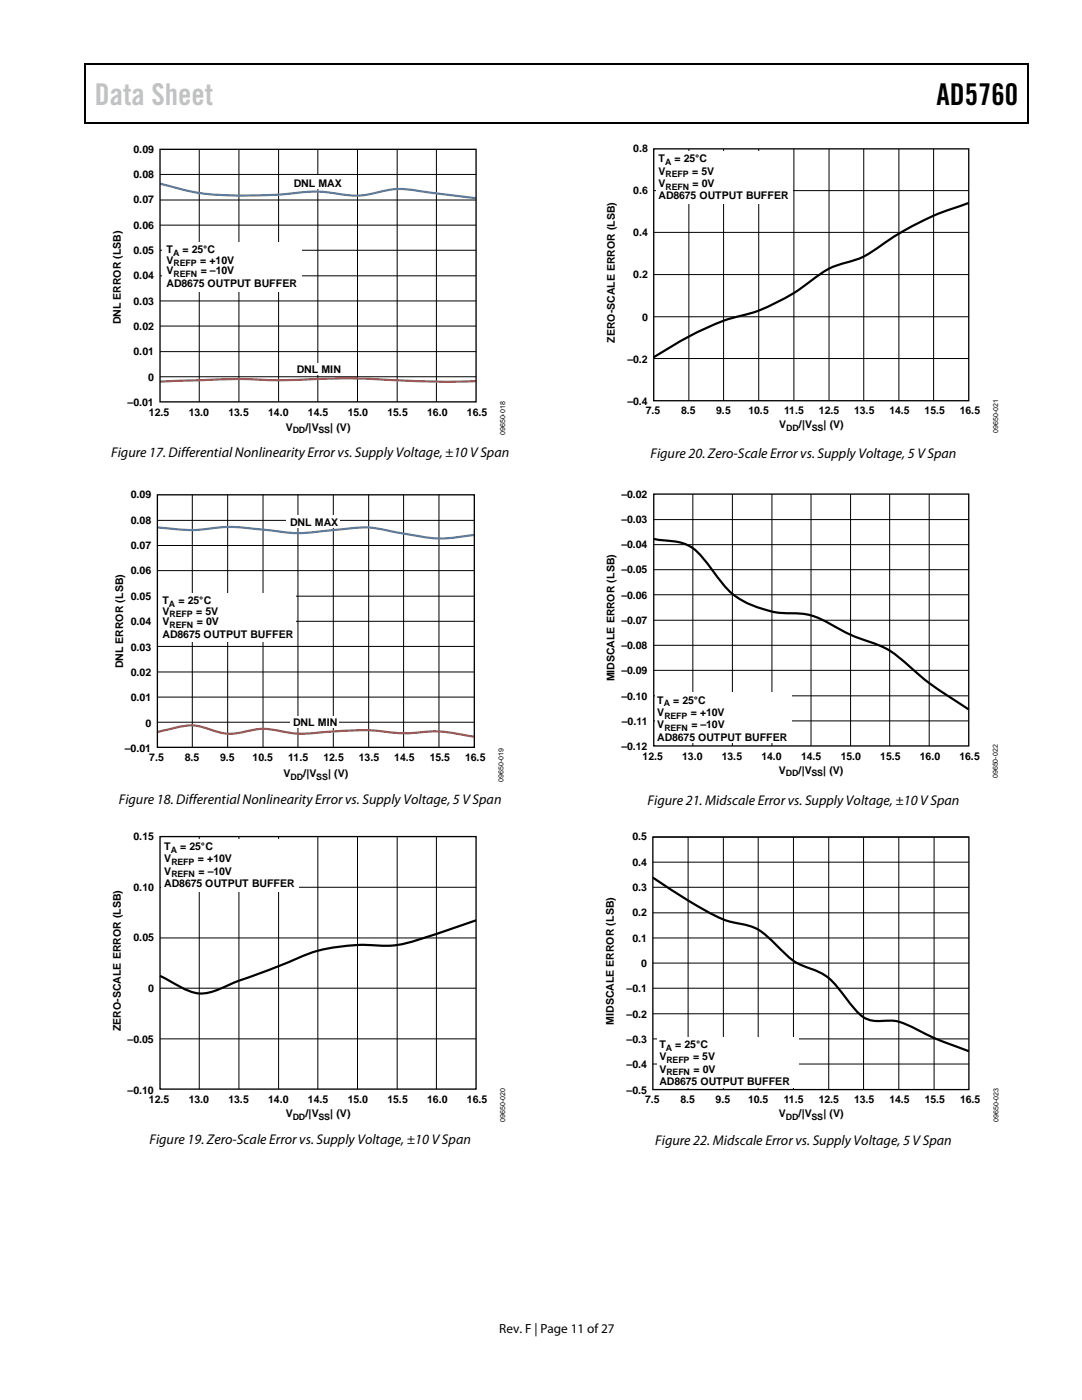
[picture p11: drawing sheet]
<svg xmlns="http://www.w3.org/2000/svg" width="216mm" height="279mm" viewBox="0 0 216 279" stroke-linecap="round" stroke-linejoin="round" font-family="sans-serif">
<path d="M16.9 12.7h.2v1h-.2zM16.9 12.7h.2v.3h-.2zM82.5 12.7h.3v.3h-.3zM205.1 12.7h.2v1h-.2zM205.1 12.7h.2v.3h-.2zM16.9 24.4h.2v.3h-.2zM82.3 24.4h.2v.3h-.2zM205.1 24.4h.2v.3h-.2z" fill="#000"/>
<path d="M17 13.7v10.7M17.1 12.8h65.4M82.8 12.8h122.3M205.2 13.7v10.7M17.1 24.5h188" fill="none" stroke="#000" stroke-width=".25"/>
<g fill="none" stroke="#000" stroke-width=".2">
<path d="M31.9 39.9h63.1M31.9 34.8h63.1M39.8 29.8v50.4M47.7 29.8v50.4M55.6 29.8v50.4M63.4 29.8v50.4M71.3 29.8v50.4M79.3 29.8v50.4M87.1 29.8v50.4M31.9 55h63.1M31.9 49.9h63.1M31.9 44.9h63.1"/>
<path d="M31.9 70.2h63.1M31.9 65.1h63.1M31.9 60.1h63.1M31.9 75.2h63.1"/>
</g>
<path d="M31.9 36.7l.9 .2a49.1 49.1 0 0 0 17.5 2.1l7-.3a30 30 0 0 1 11.4 .2 17 17 0 0 0 7.9-.8 20.4 20.4 0 0 1 8.7 .3l9.7 1.2" fill="none" stroke="#4b7fbb" stroke-width=".44"/>
<path d="M95 76.1a267.3 267.3 0 0 1-23.7-.6l-6.1 .1a134 134 0 0 1-17.5 0l-15.8 .6" fill="none" stroke="#bf4c49" stroke-width=".44"/>
<g fill="#fff">
<path d="M61.2 35.1h4.2v2.6h-4.2z"/>
<path d="M58.8 72.5h9.5v2.3h-9.5z"/>
<path d="M32.5 48.3h27.8v9.8h-27.8z"/>
</g>
<path d="M31.9 29.8h63.1v50.4h-63.1z" fill="none" stroke="#000" stroke-width=".26"/>
<g fill="none" stroke="#000" stroke-width=".2">
<path d="M38.4 98.8v50.3M45.4 98.8v50.3M52.5 98.8v50.3M59.5 98.8v50.3M66.5 98.8v50.3M73.6 98.8v50.3M80.5 98.8v50.3M87.6 98.8v50.3M31.4 103.9h63.2M31.4 108.9h63.2M31.4 113.9h63.2M31.4 119h63.2"/>
<path d="M31.4 124h63.2M31.4 129h63.2M31.4 134.1h63.2M31.4 139.1h63.2M31.4 144.1h63.2"/>
</g>
<path d="M31.4 105.3l1.7 .1a32.1 32.1 0 0 0 10.8-.2 62.2 62.2 0 0 1 11.2 .8 31 31 0 0 0 10.5-.1l1.8-.2a24.3 24.3 0 0 1 11.4 .5l2.5 .4a27.5 27.5 0 0 0 12.6 .3l.7-.1" fill="none" stroke="#4b7fbb" stroke-width=".44"/>
<path d="M31.4 146.1l.8-.2a23.1 23.1 0 0 1 7-1.1l.8 .2a21 21 0 0 0 6.2 1.4h.8a27.4 27.4 0 0 1 6.3-.9l1.5 .2a23.1 23.1 0 0 0 10 .4 59.7 59.7 0 0 1 14.9 .2h2.4a28.7 28.7 0 0 1 11.8 .6l.7 .1" fill="none" stroke="#bf4c49" stroke-width=".44"/>
<g fill="#fff">
<path d="M57.2 102.9h10.7v2.5h-10.7z"/>
<path d="M58 143h9.6v2.4h-9.6z"/>
<path d="M31.7 118.4h27.4v9.7h-27.4z"/>
</g>
<path d="M31.4 98.8h63.2v50.3h-63.2zM31.9 167h63.1v50.4h-63.1z" fill="none" stroke="#000" stroke-width=".26"/>
<path d="M31.9 177.1h63.1M39.8 167v50.4M47.7 167v50.4M55.6 167v50.4M63.4 167v50.4M71.3 167v50.4M79.3 167v50.4M87.1 167v50.4M31.9 187.2h63.1M31.9 197.2h63.1M31.9 207.3h63.1" fill="none" stroke="#000" stroke-width=".2"/>
<path d="M95 183.7l-.9 .3a160.7 160.7 0 0 1-14 4.5 30.9 30.9 0 0 1-7.9 .1 33.1 33.1 0 0 0-14.9 3.5l-9.6 3.6a30 30 0 0 1-7.1 2.6 10.2 10.2 0 0 1-6-2.1l-2.7-1.4" fill="none" stroke="#000" stroke-width=".44"/>
<g fill="#fff">
<path d="M32.3 167.4h27.3v10.6h-27.3z"/>
<path d="M130.4 29.7h62.9v50.3h-62.9z"/>
</g>
<path d="M130.4 29.7h62.9v50.3h-62.9z" fill="none" stroke="#000" stroke-width=".26"/>
<g fill="none" stroke="#000" stroke-width=".2">
<path d="M130.4 38h62.9M137.5 29.7v50.3M144.4 29.7v50.3M151.4 29.7v50.3M158.4 29.7v50.3M165.4 29.7v50.3M172.3 29.7v50.3M179.4 29.7v50.3M186.3 29.7v50.3M130.4 54.8h62.9M130.4 46.4h62.9M130.4 71.6h62.9"/>
<path d="M130.4 63.2h62.9"/>
</g>
<path d="M193.3 40.5a61.8 61.8 0 0 0-19.4 9.8 18.4 18.4 0 0 1-6.2 2.4 19.4 19.4 0 0 0-7 4.2 39 39 0 0 1-15.5 6.8 71.2 71.2 0 0 0-14.8 7.6" fill="none" stroke="#000" stroke-width=".44"/>
<path d="M131 30.1h27.2v10.6h-27.2z" fill="#fff"/>
<path d="M130.4 98.6h62.9v50.3h-62.9z" fill="none" stroke="#000" stroke-width=".26"/>
<g fill="none" stroke="#000" stroke-width=".2">
<path d="M138.2 98.6v50.3M146.1 98.6v50.3M154 98.6v50.3M161.8 98.6v50.3M169.7 98.6v50.3M177.5 98.6v50.3M185.4 98.6v50.3M130.4 118.7h62.9M130.4 113.7h62.9M130.4 108.7h62.9M130.4 103.7h62.9M130.4 138.9h62.9"/>
<path d="M130.4 133.8h62.9M130.4 128.8h62.9M130.4 123.8h62.9M130.4 143.9h62.9"/>
</g>
<path d="M130.4 107.6l1.8 .2a9.7 9.7 0 0 1 7.5 2.9l.7 .8a54.9 54.9 0 0 0 5.7 7 20.7 20.7 0 0 0 13.1 3.9 14 14 0 0 1 7 2.4 36.5 36.5 0 0 0 8.7 3.8 20.9 20.9 0 0 1 7.4 5.1 82.5 82.5 0 0 0 11 7.9" fill="none" stroke="#000" stroke-width=".44"/>
<g fill="#fff">
<path d="M130.7 138.2h27.3v10.1h-27.3z"/>
<path d="M130.3 167h63v50.5h-63z"/>
</g>
<path d="M130.3 167h63v50.5h-63z" fill="none" stroke="#000" stroke-width=".26"/>
<g fill="none" stroke="#000" stroke-width=".2">
<path d="M130.3 177.1h63M130.3 172.1h63M130.3 167h63M137.3 167v50.5M144.3 167v50.5M151.3 167v50.5M158.3 167v50.5M165.4 167v50.5M172.3 167v50.5M179.3 167v50.5M186.4 167v50.5M130.3 197.2h63"/>
<path d="M130.3 187.2h63M130.3 182.2h63M130.3 192.2h63M130.3 212.3h63M130.3 207.3h63M130.3 202.3h63"/>
</g>
<path d="M130.3 175.1a98.5 98.5 0 0 0 14 8.4l.8 .3a27.1 27.1 0 0 1 6.2 1.7 52.3 52.3 0 0 1 6.3 5.7 15.9 15.9 0 0 0 5.4 2.6 11.3 11.3 0 0 1 5.1 4.5l1.4 1.9a7.8 7.8 0 0 0 4.4 3.5l1.6 .1a9.8 9.8 0 0 1 7 1.4l.8 .4a67.7 67.7 0 0 0 10 4.2" fill="none" stroke="#000" stroke-width=".44"/>
<path d="M131.1 206.9h28.2v10.1h-28.2z" fill="#fff"/>
<text font-size="6" fill="#c1c1c1" x="18.9" y="21">Data Sheet</text>
<text font-size="6" x="186.9" y="21">AD5760</text>
<g font-size="2.8">
<text x="22.2" y="91.3">Figure 17. Differential Nonlinearity Error vs. Supply Voltage, ±10 V Span</text>
<text x="129.8" y="91.4">Figure 20. Zero-Scale Error vs. Supply Voltage,5 V Span</text>
<text x="23.7" y="160.5">Figure 18. Differential Nonlinearity Error vs. Supply Voltage,5 V Span</text>
<text x="129.2" y="160.7">Figure 21. Midscale Error vs. Supply Voltage, ±10 V Span</text>
<text x="29.8" y="228.3">Figure 19. Zero-Scale Error vs. Supply Voltage, ±10 V Span</text>
<text x="130.7" y="228.4">Figure 22. Midscale Error vs. Supply Voltage,5 V Span</text>
</g>
<text font-size="2.6" x="99.6" y="266">Rev. F | Page 11 of 27</text>
<g font-size="2.1">
<text x="26.6" y="35.5">0.08</text>
<text x="26.6" y="30.5">0.09</text>
<text x="126.4" y="30.3">0.8</text>
<text x="131.4" y="34.9">V</text>
<text x="131.4" y="32.4">T</text>
<text x="134.6" y="32.4">= 25°C</text>
<text x="138.1" y="34.9">= 5V</text>
<text x="26.6" y="40.6">0.07</text>
<text x="58.6" y="37.3">DNL MAX</text>
<text x="126.4" y="38.8">0.6</text>
<text x="131.4" y="39.8">AD8675 OUTPUT BUFFER</text>
<text x="131.4" y="37.3">V</text>
<text x="138.2" y="37.3">= 0V</text>
<text x="26.6" y="45.6">0.06</text>
<text x="126.4" y="47.2">0.4</text>
<text x="26.6" y="50.7">0.05</text>
<text x="33.2" y="52.6">V</text>
<text x="33.2" y="50.5">T</text>
<text x="36.4" y="50.5">= 25°C</text>
<text x="40" y="52.6">= +10V</text>
<text x="26.6" y="55.8">0.04</text>
<text x="33.2" y="54.7">V</text>
<text x="33.2" y="57.2">AD8675 OUTPUT BUFFER</text>
<text x="40" y="54.7">= –10V</text>
<text x="126.4" y="55.6">0.2</text>
<text x="26.6" y="65.9">0.02</text>
<text x="26.6" y="60.8">0.03</text>
<text x="128.1" y="64">0</text>
<text x="26.6" y="70.9">0.01</text>
<text x="29.6" y="76">0</text>
<text x="59.2" y="74.4">DNL MIN</text>
<text x="125.2" y="72.4">–0.2</text>
<text x="25.5" y="81">–0.01</text>
<text x="29.7" y="82.9">12.5</text>
<text x="37.7" y="82.9">13.0</text>
<text x="45.6" y="82.9">13.5</text>
<text x="53.5" y="82.9">14.0</text>
<text x="61.5" y="82.9">14.5</text>
<text x="69.4" y="82.9">15.0</text>
<text x="77.3" y="82.9">15.5</text>
<text x="85.2" y="82.9">16.0</text>
<text x="93.2" y="82.9">16.5</text>
<text x="125.2" y="80.8">–0.4</text>
<text x="128.9" y="82.7">7.5</text>
<text x="135.9" y="82.7">8.5</text>
<text x="142.9" y="82.7">9.5</text>
<text x="149.4" y="82.7">10.5</text>
<text x="156.4" y="82.7">11.5</text>
<text x="163.4" y="82.7">12.5</text>
<text x="170.4" y="82.7">13.5</text>
<text x="177.5" y="82.7">14.5</text>
<text x="184.5" y="82.7">15.5</text>
<text x="191.5" y="82.7">16.5</text>
<text x="26.1" y="99.5">0.09</text>
<text x="124" y="99.3">–0.02</text>
<text x="26.1" y="104.5">0.08</text>
<text x="57.9" y="105">DNL MAX</text>
<text x="124" y="104.3">–0.03</text>
<text x="26.1" y="109.6">0.07</text>
<text x="124" y="109.4">–0.04</text>
<text x="26.1" y="119.7">0.05</text>
<text x="26.1" y="114.7">0.06</text>
<text x="124" y="119.5">–0.06</text>
<text x="124" y="114.4">–0.05</text>
<text x="26.1" y="124.8">0.04</text>
<text x="32.4" y="120.6">T</text>
<text x="32.4" y="122.7">V</text>
<text x="32.4" y="124.8">V</text>
<text x="35.6" y="120.6">= 25°C</text>
<text x="39.2" y="122.7">= 5V</text>
<text x="39.3" y="124.8">= 0V</text>
<text x="124" y="124.5">–0.07</text>
<text x="26.1" y="129.8">0.03</text>
<text x="32.4" y="127.2">AD8675 OUTPUT BUFFER</text>
<text x="124" y="129.6">–0.08</text>
<text x="26.1" y="134.9">0.02</text>
<text x="124" y="134.6">–0.09</text>
<text x="26.1" y="139.9">0.01</text>
<text x="124" y="139.6">–0.10</text>
<text x="131.2" y="140.4">T</text>
<text x="131.2" y="142.9">V</text>
<text x="134.3" y="140.4">= 25°C</text>
<text x="137.9" y="142.9">= +10V</text>
<text x="29" y="145">0</text>
<text x="58.5" y="144.9">DNL MIN</text>
<text x="124" y="149.7">–0.12</text>
<text x="124.1" y="144.7">–0.11</text>
<text x="131.2" y="145.4">V</text>
<text x="131.2" y="147.8">AD8675 OUTPUT BUFFER</text>
<text x="137.9" y="145.4">= –10V</text>
<text x="24.9" y="150.1">–0.01</text>
<text x="29.8" y="151.9">7.5</text>
<text x="36.9" y="151.9">8.5</text>
<text x="43.9" y="151.9">9.5</text>
<text x="50.4" y="151.9">10.5</text>
<text x="57.5" y="151.9">11.5</text>
<text x="64.5" y="151.9">12.5</text>
<text x="71.6" y="151.9">13.5</text>
<text x="78.7" y="151.9">14.5</text>
<text x="85.7" y="151.9">15.5</text>
<text x="92.8" y="151.9">16.5</text>
<text x="128.2" y="151.6">12.5</text>
<text x="136.1" y="151.6">13.0</text>
<text x="144" y="151.6">13.5</text>
<text x="151.9" y="151.6">14.0</text>
<text x="159.8" y="151.6">14.5</text>
<text x="167.8" y="151.6">15.0</text>
<text x="175.7" y="151.6">15.5</text>
<text x="183.6" y="151.6">16.0</text>
<text x="191.5" y="151.6">16.5</text>
<text x="26.6" y="167.7">0.15</text>
<text x="126.2" y="167.7">0.5</text>
<text x="32.8" y="169.6">T</text>
<text x="32.8" y="172.1">V</text>
<text x="36" y="169.6">= 25°C</text>
<text x="39.5" y="172.1">= +10V</text>
<text x="126.2" y="172.8">0.4</text>
<text x="26.6" y="177.8">0.10</text>
<text x="32.8" y="174.6">V</text>
<text x="32.8" y="177">AD8675 OUTPUT BUFFER</text>
<text x="39.6" y="174.6">= –10V</text>
<text x="126.2" y="177.8">0.3</text>
<text x="126.2" y="182.9">0.2</text>
<text x="26.6" y="187.9">0.05</text>
<text x="126.2" y="187.9">0.1</text>
<text x="128" y="193">0</text>
<text x="29.6" y="198">0</text>
<text x="125" y="203.1">–0.2</text>
<text x="125" y="198.1">–0.1</text>
<text x="25.5" y="208.1">–0.05</text>
<text x="125" y="208.2">–0.3</text>
<text x="131.6" y="209.1">T</text>
<text x="134.7" y="209.1">= 25°C</text>
<text x="125" y="213.2">–0.4</text>
<text x="131.6" y="211.6">V</text>
<text x="131.6" y="214.1">V</text>
<text x="138.3" y="211.6">= 5V</text>
<text x="138.4" y="214.1">= 0V</text>
<text x="25.5" y="218.2">–0.10</text>
<text x="29.7" y="220.1">12.5</text>
<text x="37.7" y="220.1">13.0</text>
<text x="45.6" y="220.1">13.5</text>
<text x="53.5" y="220.1">14.0</text>
<text x="61.5" y="220.1">14.5</text>
<text x="69.4" y="220.1">15.0</text>
<text x="77.3" y="220.1">15.5</text>
<text x="85.2" y="220.1">16.0</text>
<text x="93.2" y="220.1">16.5</text>
<text x="125" y="218.3">–0.5</text>
<text x="128.7" y="220.2">7.5</text>
<text x="131.6" y="216.5">AD8675 OUTPUT BUFFER</text>
<text x="135.8" y="220.2">8.5</text>
<text x="142.8" y="220.2">9.5</text>
<text x="149.3" y="220.2">10.5</text>
<text x="156.4" y="220.2">11.5</text>
<text x="163.4" y="220.2">12.5</text>
<text x="170.4" y="220.2">13.5</text>
<text x="177.5" y="220.2">14.5</text>
<text x="184.5" y="220.2">15.5</text>
<text x="191.6" y="220.2">16.5</text>
</g>
<g font-size="2.1" fill="#070102">
<text x="24.1" y="64.7" transform="rotate(-90 24.1 64.7)">DNL ERROR (LSB)</text>
<text x="122.7" y="68.4" transform="rotate(-90 122.7 68.4)">ZERO-SCALE ERROR (LSB)</text>
<text x="57" y="85.9">V</text>
<text x="61" y="85.9">/|V</text>
<text x="65.9" y="85.9">| (V)</text>
<text x="155.5" y="85.5">V</text>
<text x="159.4" y="85.5">/|V</text>
<text x="164.3" y="85.5">| (V)</text>
<text x="24.6" y="133.4" transform="rotate(-90 24.6 133.4)">DNL ERROR (LSB)</text>
<text x="56.6" y="155.1">V</text>
<text x="60.5" y="155.1">/|V</text>
<text x="65.5" y="155.1">| (V)</text>
<text x="24.1" y="205.8" transform="rotate(-90 24.1 205.8)">ZERO-SCALE ERROR (LSB)</text>
<text x="122.5" y="204.5" transform="rotate(-90 122.5 204.5)">MIDSCALE ERROR (LSB)</text>
<text x="57" y="222.9">V</text>
<text x="61" y="222.9">/|V</text>
<text x="65.9" y="222.9">| (V)</text>
<text x="155.4" y="223">V</text>
<text x="159.4" y="223">/|V</text>
<text x="164.3" y="223">| (V)</text>
</g>
<g font-size="2.1" fill="#050001">
<text x="122.6" y="136" transform="rotate(-90 122.6 136)">MIDSCALE ERROR (LSB)</text>
<text x="155.4" y="154.4">V</text>
<text x="159.4" y="154.4">/|V</text>
<text x="164.3" y="154.4">| (V)</text>
</g>
<g font-size="1.8">
<text x="132.7" y="32.9">A</text>
<text x="132.8" y="35.4">REFP</text>
<text x="132.8" y="37.9">REFN</text>
<text x="34.5" y="51">A</text>
<text x="34.6" y="53.2">REFP</text>
<text x="34.6" y="55.3">REFN</text>
<text x="33.7" y="121.1">A</text>
<text x="33.8" y="123.2">REFP</text>
<text x="33.8" y="125.3">REFN</text>
<text x="132.4" y="141">A</text>
<text x="132.6" y="143.4">REFP</text>
<text x="132.6" y="145.9">REFN</text>
<text x="34.1" y="170.2">A</text>
<text x="34.2" y="172.6">REFP</text>
<text x="34.2" y="175.1">REFN</text>
<text x="132.9" y="209.7">A</text>
<text x="133" y="214.6">REFN</text>
<text x="133" y="212.1">REFP</text>
</g>
<g font-size="1.8" fill="#070102">
<text x="58.4" y="86.5">DD</text>
<text x="63.6" y="86.5">SS</text>
<text x="156.9" y="86">DD</text>
<text x="162" y="86">SS</text>
<text x="58" y="155.7">DD</text>
<text x="63.1" y="155.7">SS</text>
<text x="58.4" y="223.4">DD</text>
<text x="63.6" y="223.4">SS</text>
<text x="156.8" y="223.5">DD</text>
<text x="161.9" y="223.5">SS</text>
</g>
<g font-size="1.8" fill="#050001">
<text x="156.8" y="154.9">DD</text>
<text x="161.9" y="154.9">SS</text>
</g>
<g font-size="1.4">
<text x="100.8" y="86.9" transform="rotate(-90 100.8 86.9)">09650-018</text>
<text x="199.1" y="86.4" transform="rotate(-90 199.1 86.4)">09650-021</text>
<text x="199.1" y="155.3" transform="rotate(-90 199.1 155.3)">09650-022</text>
<text x="100.5" y="156.1" transform="rotate(-90 100.5 156.1)">09650-019</text>
<text x="100.8" y="223.9" transform="rotate(-90 100.8 223.9)">09650-020</text>
<text x="199.2" y="223.9" transform="rotate(-90 199.2 223.9)">09650-023</text>
</g>
</svg>
